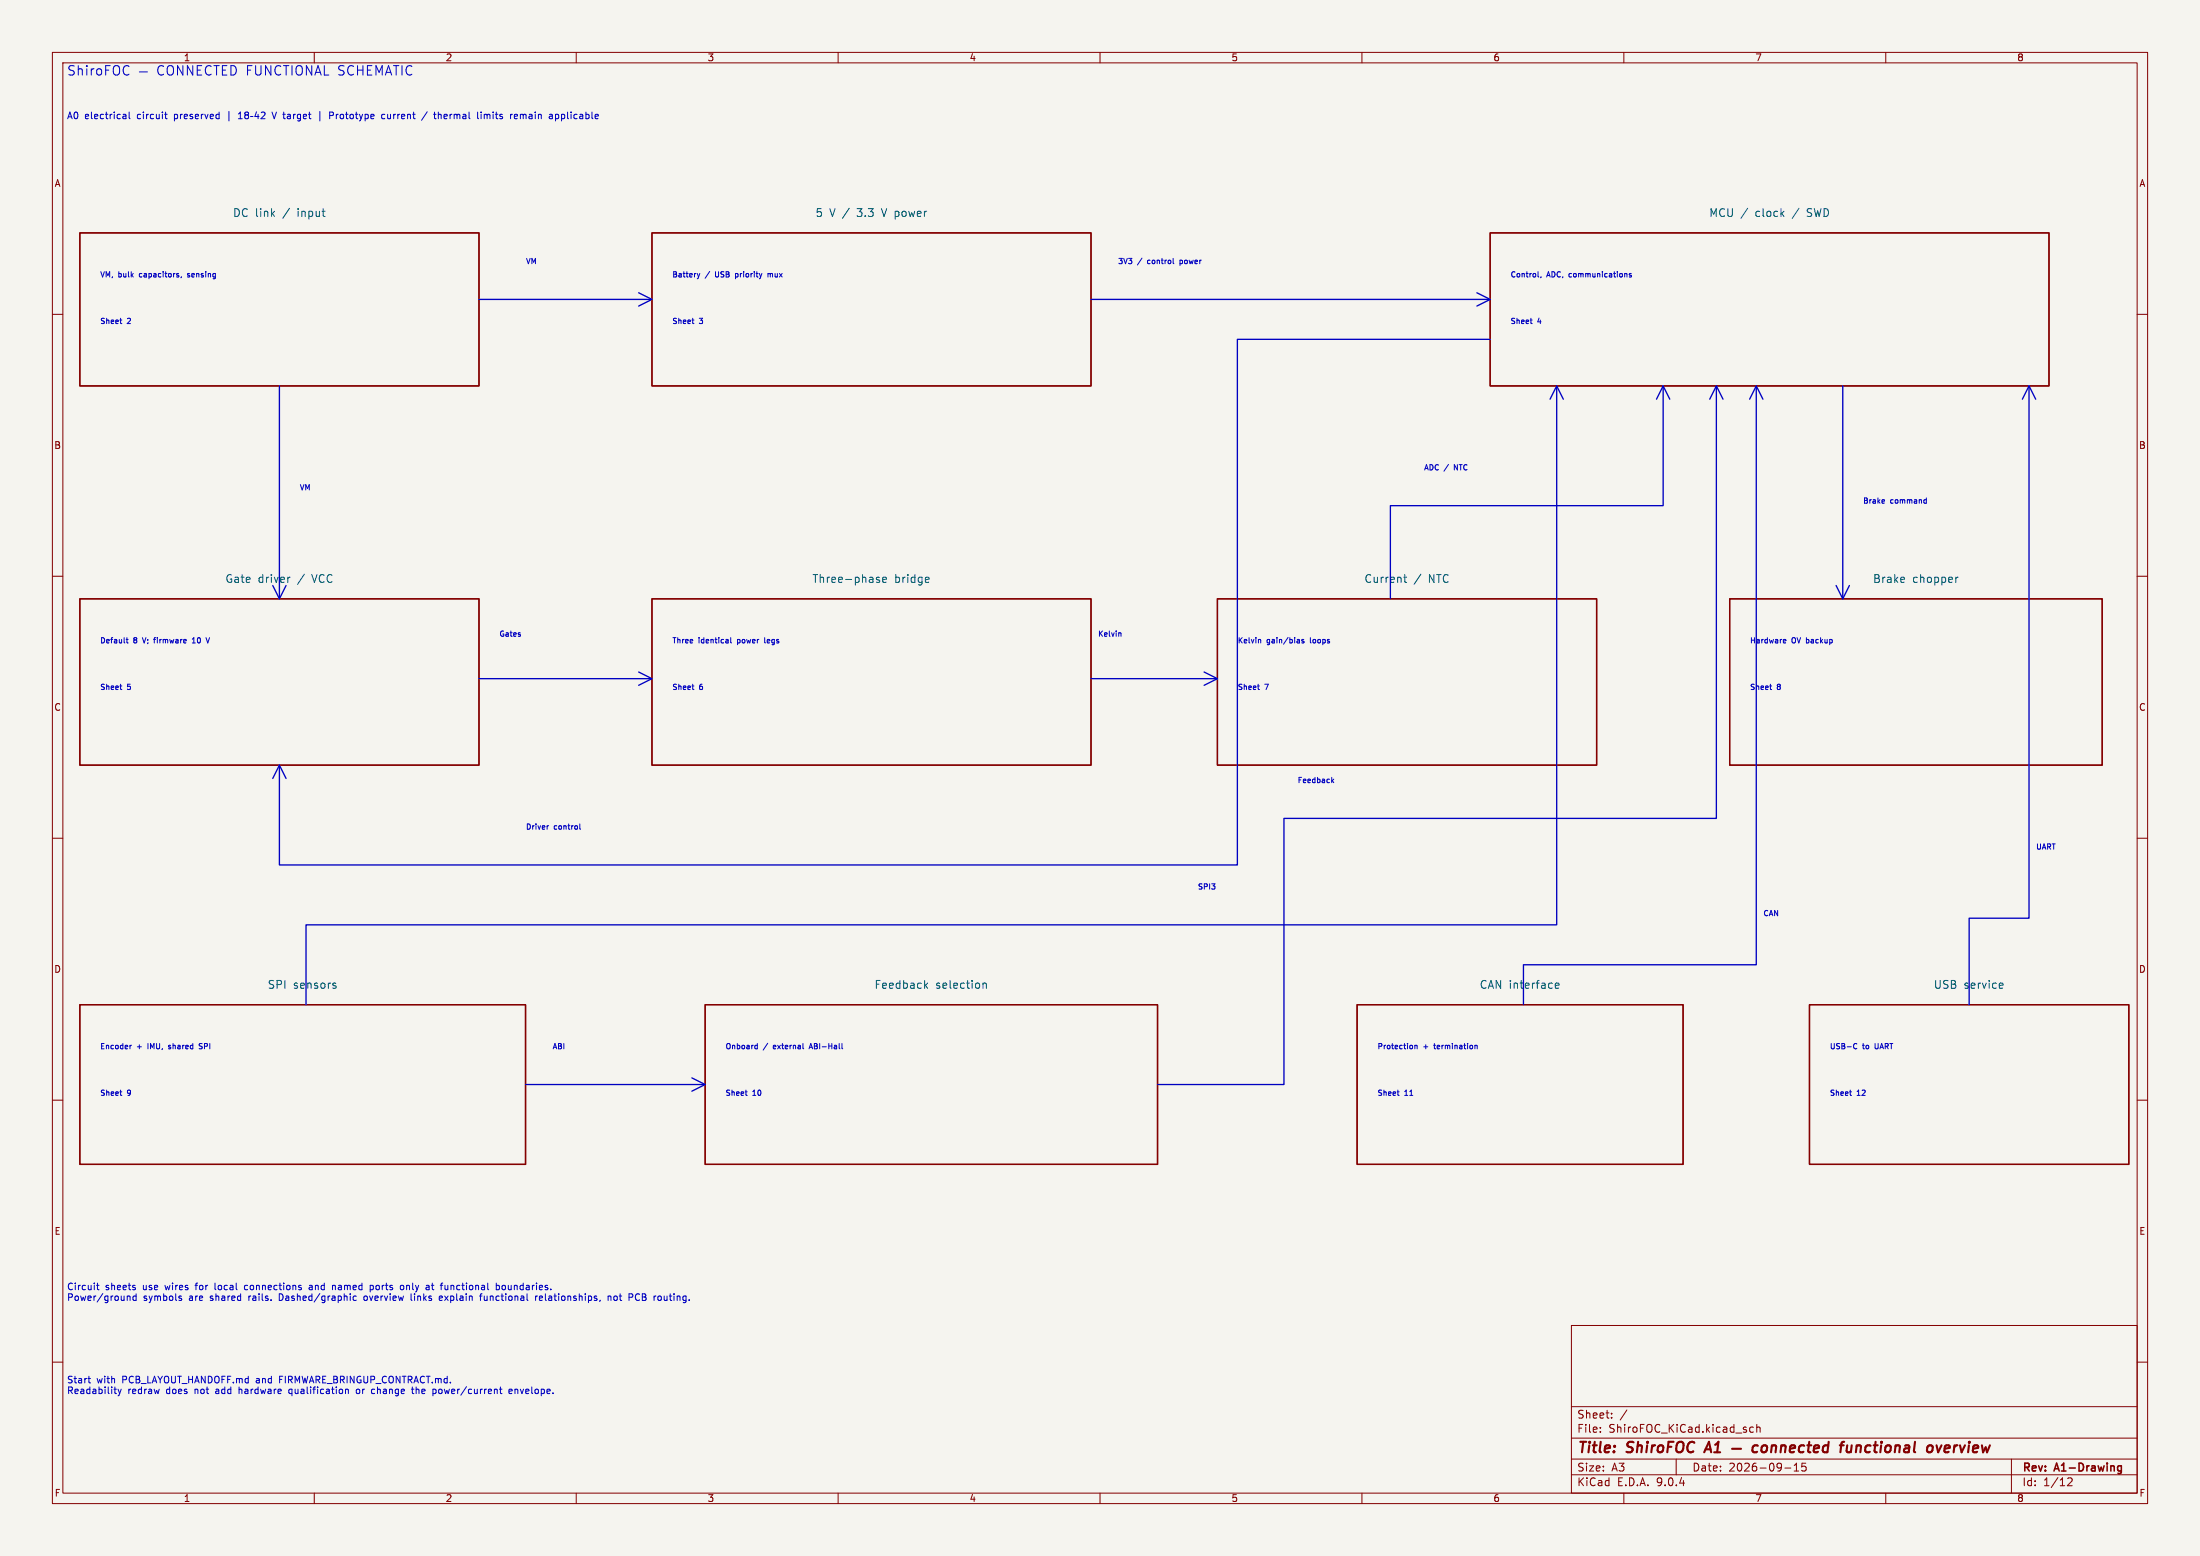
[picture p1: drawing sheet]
<svg xmlns="http://www.w3.org/2000/svg" width="420mm" height="297mm" viewBox="0 0 420 297" stroke-linecap="round" stroke-linejoin="round" font-family="sans-serif">
<path d="M0 0h420v297h-420z" fill="#f5f4ef" stroke="#f5f4ef" stroke-width=".19"/>
<g fill="none" stroke="#840000" stroke-width=".19">
<path d="M10 10h400v277h-400zM12 12h396v273h-396zM60 10v2M110 10v2M160 10v2M210 10v2M260 10v2M310 10v2M360 10v2M10 60h2M408 60h2M10 110h2"/>
<path d="M408 110h2M10 160h2M408 160h2M10 210h2M408 210h2M300 253h108v32h-108zM10 260h2M300 278.5h108M300 274.5h108M300 268.5h108M305.5 273.2v.2M305.5 272.5v.1"/>
<path d="M307.7 270.5v.2M307.7 269.8v.1M310.6 269.1l-1.3 1.9M320 278.5v3M334.7 272.5l-.4-.1-.3 .3 .2 .6h.5M335.4 272.5l.2-.1 .3 .1 .1 .9M335.4 271.9v1.5M342.5 279.7l.4-.4v1.5M344.7 279.3h-.7l-.1 .7 .3-.1h.5l.1 .2-.1 .5-.2 .2-.6-.2M384 278.5v6.5M408 260h2M60 285v2"/>
<path d="M110 285v2M160 285v2M210 285v2M260 285v2M300 281.5h108M310 285v2M340.7 280.2h1.2M342.5 280.8h.9M360 285v2M395.6 282.4l-.1 .3-.8 .9h.9"/>
</g>
<path d="M404.5 279.8l.5 .1M405 279.8v1.2l-.2 .2-.3 .1M405 280.7l-.5 .1" fill="none" stroke="#840000" stroke-width=".3"/>
<g fill="none" stroke="#840000" stroke-width=".4">
<path d="M326.3 275.2l-1 2M330.7 276.5h1.7M335.6 276a.66 .66 0 0 0-1 .3l-.1 .5 .2 .3h.7M336.4 276.1a.52 .52 0 0 1 .6-.2 .52 .52 0 0 1 .4 .4l-.1 .5a.55 .55 0 0 1-.5 .4 .55 .55 0 0 1-.6-.4zM338.2 276.1a.49 .49 0 0 1 .9 .1l-.1 1M338.3 275.9l-.2 1.3M340 276.1a.49 .49 0 0 1 .9 .1l-.1 1M340.1 275.9l-.2 1.3M341.7 276.5l1-.2-.1-.3h-.7l-.2 .9 .2 .3 .6-.1M344.4 276a.66 .66 0 0 0-.9 .3l-.1 .5 .1 .3h.8M345 275.9h.8M345.4 275.2l-.2 1.7 .1 .2 .3 .1"/>
<path d="M346.3 276.5l1-.2-.1-.3h-.8l-.2 .9 .3 .3 .6-.1M349 276a.66 .66 0 0 0-1 .3v.5l.1 .3h.8M349.1 275.2l-.2 2M351.2 275.9h.8M352.1 275.2l-.4 .1-.2 .2-.2 1.7M352.6 275.9v1.2a.57 .57 0 0 0 .8-.1M353.5 275.9l-.2 1.3M369.7 275.9l.3 1.3 .6-1.3M371.3 276.2v.9M372.2 276.3l-1 .2"/>
</g>
<path d="M15.2 44.5h76.2v29.2h-76.2zM124.5 44.5h83.8v29.2h-83.8zM284.5 44.5h106.7v29.2h-106.7zM15.2 114.3h76.2v31.8h-76.2zM124.5 114.3h83.8v31.8h-83.8zM232.4 114.3h72.4v31.8h-72.4zM330.2 114.3h71.1v31.8h-71.1zM15.2 191.8h85.1v30.4h-85.1zM134.6 191.8h86.4v30.4h-86.4zM259.1 191.8h62.2v30.4h-62.2zM345.4 191.8h61v30.4h-61z" fill="none" stroke="#840000" stroke-width=".25"/>
<g fill="none" stroke="#006464" stroke-width=".19">
<path d="M333.6 39.8l-1.2 1.9M55.4 110.2h-.3M167.4 110.2h.5M167.4 110.6l.5 .1v.2v.2l-.5 .1M168.5 110.7l.7-.2v-.3h-.5l-.2 .2 .1 .7h.6M177.2 110.2l.2 .3-.7 .2M177.3 111.1l-.1 .1M268 110.2h.5M268.2 109.7v1.3l.3 .2M271.2 109.6l-1.2 1.9M373.4 110.2v1M373.8 110.2h-.3l-.1 .3"/>
<path d="M63.7 188.1l.4 .1 .1 .2-.2 .2h-.3M63.7 187.6l.4 .1M176.7 188.1l.4 .5M177.1 187.6l-.6 .6M187.7 187.8l.2-.2 .3 .1 .1 .9M187.7 187.6v1M296.9 188.1l.7-.1v-.3l-.5-.1-.2 .3 .1 .7h.6M381.9 187.6l.4 .1 .1 .3-.7 .1M382.3 188.6h-.4"/>
</g>
<g fill="none" stroke="#0000c2" stroke-width=".25">
<path d="M91.4 57.2h33.1M121.9 55.9l2.6 1.3-2.6 1.2M208.3 57.2h76.2M281.9 55.9l2.6 1.3-2.6 1.2M53.3 73.7v40.6M284.5 64.8h-48.3v100.3h-182.9v-19M295.9 76.2l1.3-2.5 1.2 2.5M297.2 73.7v102.8h-238.8v15.3M316.2 76.2l1.3-2.5 1.3 2.5M317.5 73.7v22.8h-52.1v17.8M326.4 76.2l1.3-2.5 1.2 2.5M327.7 73.7v82.5h-82.6v50.8h-24.1"/>
<path d="M334 76.2l1.3-2.5 1.2 2.5M335.3 73.7v110.5h-44.5v7.6M351.8 73.7v40.6M386.1 76.2l1.2-2.5 1.3 2.5M387.3 73.7v101.6h-11.4v16.5M52.1 111.8l1.2 2.5 1.3-2.5M350.5 111.8l1.3 2.5 1.3-2.5M91.4 129.5h33.1M121.9 128.3l2.6 1.2-2.6 1.3M208.3 129.5h24.1M229.9 128.3l2.5 1.2-2.5 1.3M52.1 148.6l1.2-2.5 1.3 2.5"/>
<path d="M100.3 207h34.3M132.1 205.7l2.5 1.3-2.5 1.3"/>
</g>
<g fill="none" stroke="#0000c2" stroke-width=".19">
<path d="M24.5 12.6l.1 .1M24.6 14.2h-.1M26.6 13.7h1.5M31.2 12.7a.72 .72 0 0 0-.9 0 .72 .72 0 0 0-.2 .9 .67 .67 0 0 0 .4 .6 .67 .67 0 0 0 .7 0M32 12.8a.6 .6 0 0 1 .7-.3 .6 .6 0 0 1 .4 .6v.6a.6 .6 0 0 1-.6 .7 .6 .6 0 0 1-.6-.7zM34.9 12.5v1.8l-1-1.8v1.8M36.8 12.5v1.8l-1-1.8v1.8M37.7 13.4h.6M38.5 12.5h-.8v1.8h.8M40.3 12.7a.72 .72 0 0 0-.9 0 .72 .72 0 0 0-.2 .9 .67 .67 0 0 0 .3 .6 .67 .67 0 0 0 .8 0M40.8 12.5h1.1M41.3 12.5v1.8"/>
<path d="M42.5 13.4h.6M43.3 12.5h-.8v1.8h.8M44.1 12.5a.91 .91 0 0 1 1 .9 .91 .91 0 0 1-1 .9zM47.3 13.4h.6M48.1 12.5h-.8v1.8M48.8 12.5v1.5l.3 .3 .6-.1 .1-.2v-1.5M51.7 12.5v1.8l-1-1.8v1.8M53.6 12.7a.72 .72 0 0 0-.9 0 .72 .72 0 0 0-.2 .9 .67 .67 0 0 0 .3 .6 .67 .67 0 0 0 .8 0M54.1 12.5h1M54.6 12.5v1.8M55.7 12.5v1.8M56.6 12.8a.6 .6 0 0 1 .7-.3 .6 .6 0 0 1 .4 .6v.6a.6 .6 0 0 1-.6 .7 .6 .6 0 0 1-.6-.7z"/>
<path d="M59.5 12.5v1.8l-1-1.8v1.8M60.1 14.3l.6-1.8 .6 1.8M60.3 13.8h.8M61.9 12.5v1.8h.9M65.7 12.6l-.7-.1-.3 .2v.5l.8 .4 .2 .4-.4 .3-.6-.1M67.5 12.7a.72 .72 0 0 0-.9 0 .72 .72 0 0 0-.2 .9 .67 .67 0 0 0 .3 .6 .67 .67 0 0 0 .8 0M68.3 13.4h1M68.3 12.5v1.8M69.3 12.5v1.8M70.1 13.4h.6M71 12.5h-.9v1.8h.9M71.8 14.3v-1.8l.6 1.3 .6-1.3v1.8"/>
<path d="M73.6 14.3l.6-1.8 .6 1.8M73.7 13.8h.9M75.1 12.5h1M75.6 12.5v1.8M76.7 12.5v1.8M78.6 12.7a.72 .72 0 0 0-.9 0 .72 .72 0 0 0-.2 .9 .67 .67 0 0 0 .4 .6 .67 .67 0 0 0 .7 0M23.6 21.8l.4 .2v.7M24 22.6l-.4 .1M24 22.1l-.4 .1M24.7 21.4v1.1l.1 .2M31.4 21.8h.5M31.6 21.4v1.1l.3 .2"/>
<path d="M45.5 22.7h.7M45.5 21.8l.4-.4v1.3M47 21.9l-.3 .3 .1 .3 .2 .2 .3-.1 .2-.2v-.2l-.3-.3M47 21.9l-.3-.2 .3-.3h.2l.3 .2-.3 .3M47 21.9h.2M47.8 22.2h.5M49 21.3l-.3 .9h.7M49.3 21.8v.9M49.9 21.5l.5-.1 .2 .4-.8 .9h.8M51.9 21.4l.5 1.3M54.9 21.9h.5v.8M55.4 22.1l-.4 .1-.2 .2 .2 .3 .4-.1"/>
<path d="M56 21.8v.9M56.4 21.8l-.4 .3M57.4 21.9l-.4-.1-.2 .3 .1 .5h.5M57.4 21.8v1l-.3 .3-.3-.1M57.9 22.2l.6-.1v-.2l-.4-.1-.2 .2 .1 .6h.5M58.9 21.8h.5M59.1 21.4v1.1l.3 .2M61.1 21.3v1.8M62.9 22.1l.6-.1 .2-.2-.1-.3-.7-.1v1.3M73.5 21.9l-.4-.1-.2 .3 .1 .5h.5M81.6 21.3l-1.1 1.7M83.7 21.9l.2-.1 .3 .1v.8"/>
<path d="M83.7 21.4v1.3M91.8 21.4v.1M91.8 21.8v.9M92.4 21.8v.9M92.9 21.9l-.3-.1-.2 .1M98.2 22.2l.6-.1-.1-.2-.3-.1-.2 .2 .1 .6h.4M99.3 21.8v.9M99.5 21.8l-.2 .1M106.1 21.9l.3-.1 .3 .3-.2 .5h-.4M106.1 21.8v1.3M34 52.5l.1 .2-.1 .2M34 52.2h.1"/>
<path d="M34.6 52.8l-.1 .2M35.8 52.8l.1 .1M35.8 52.2v.3M133.1 52.2l.3 .7M133.4 52.9l-.2 .3M133.6 52.2l-.2 .7M140.4 52.2v1M140.4 52.8l.1 .1M140.5 52.2h-.1M146.6 52.2v.7M146.9 52.2l-.3 .1M224 49.3v.9l.1 .1"/>
<path d="M225.3 49.7v1M225.3 50.3h.1M225.4 49.7h-.1M293.6 51.9v.8l.2 .2M294.2 52.8l-.1 .2M310.3 52.2l.3 .1v.6M311.4 52.2h-.2l-.2 .1 .1 .2 .3 .1v.2h-.4M22.9 61.1h.4M23.2 61.8h.1M132.1 61.1h.4M132.4 61.8h.1M292.1 61.1h.4"/>
<path d="M292.4 61.8h.1M359.7 95.4l.1 .2-.5 .1M367.5 95.4h.2M367.7 95v1.1M367.7 96l-.2 .1M22.9 130.9h.4M23.2 131.6h.1M24.1 122h.4M24.2 121.7v.9l.3 .1M29.3 122h.4M36.7 122.7h.6M36.7 122l.3-.3v1"/>
<path d="M39.3 121.7l.4 1 .3-1M132.1 130.9h.4M132.4 131.6h.1M138.9 122l.1 .2v.5M139 122.7h-.1M139 122.3h-.1M139.5 121.7v.9l.1 .1M146 121.7v1M213.7 120.8l.3 .1v.6M240 130.9h.4M240.3 131.6h.1M240.4 122l.3 .2v.5"/>
<path d="M247.9 122l.2 .2v.5M248.1 122.7h-.4M248.1 122.3h-.4M248.9 122.1l-.2-.1-.2 .2 .1 .1 .3 .1v.3h-.4M337.8 130.9h.4M338.1 131.6h.1M340.5 122.1l.3-.1 .1 .3-.5 .1M340.5 122.7h.4M104.7 157.6l-.2 .1M110.7 157.3v.8l.1 .2M254.3 149l.3 .4M254.6 148.7l-.4 .4"/>
<path d="M25.1 199.5l-.3 .2M32.2 199.6v.2M38.5 199.2h-.3l-.2 .2 .1 .2 .3 .1M144.3 199.5l.3 .1M144.6 199.2v1M153.3 199.2v.9l.1 .1M154.8 199.2l-.4 1M160.7 199.2v.9l.2 .1M269.6 199.6v.5M270.1 199.6h.4v.6M270.1 199.5v.7M281.6 199.6h.4v.6"/>
<path d="M281.6 199.5v.7M354 199.2l.5 .1M22.9 208.4h.4M23.2 209.1h.1M32.2 200.1l.1 .1M38 200.1l.4 .1M142.3 208.4h.3M142.5 209.1h.1M144.6 200.1l-.3 .1M266.7 208.4h.4M267 209.1h.1M353.1 208.4h.4"/>
<path d="M353.4 209.1h.1M354.5 200.1h-.5M18.4 245.3h.5M18.6 244.9v1.1l.3 .2M24.3 247.4v.8M24.3 247.5l.2-.1h.3v.8M26 247.4h-.4l-.2 .2 .1 .6h.5M26 247v1.2M34.3 247.4h.3M34.3 247.8l.3 .1 .1 .1-.4 .2M41 244.9v1.1l.2 .2M47.2 245.3l-.4 .1-.1 .2v.5l.5 .1"/>
<path d="M53.3 247v1.2h.3M57.5 245.8v.3M59.1 245.4h.4M59.6 245.6l-.4 .1-.2 .2 .2 .3 .4-.1M63.5 245.4h.5v.8M68 247.4h-.3l-.3 .2 .1 .6h.5M69.9 247.4h-.3l-.1 .2v.5l.4 .1M70.7 245.4l.3-.1 .3 .3-.1 .5h-.5M70.7 245.3v1.3M76.5 245.4l.3-.1 .3 .3-.1 .5h-.5M78.5 247v1l.2 .2M82.3 245.3h.5"/>
<path d="M82.5 244.9v1.1l.2 .2M83.9 247.8l.6-.1-.1-.3h-.4l-.1 .2v.6h.5M85.5 246.1l-.4 .1M85.5 245.3v.9M91.5 247.4h.5M91.7 247.1v1.1M92.4 247.4v.6l.2 .2M94.7 245.4l.4-.1 .2 .3-.1 .5h-.5M94.7 244.9v1.3M96.5 245.6l-.2-.3-.3 .1-.2 .2 .2 .5 .3 .1 .2-.3M102.2 247.4v.8M102.6 247.4l-.4 .2"/>
<path d="M103.4 247.4l-.4 .2v.6h.4M103.6 247.7l-.6 .1M116.1 247.5l.2-.1h.3v.8M116.1 247.4v.8M117.4 247.4l-.2 .2v.4l.2 .2M121.7 247a.68 .68 0 0 0-.4 .6 .68 .68 0 0 0 .4 .6M16.8 263.1h.5M17 263.8l.3 .2M21.8 265.2h.4M22 265.9l.2 .1M22.5 265.2l.3 .8M22.8 266l-.3 .4"/>
<path d="M23.1 265.2l-.3 .8M30.4 265.2l-.2 .8M45.6 264.7v1.3M45.8 265.2l-.2 .1M55.4 265.2l-.3 .2v.4l.2 .1 .3 .1M66 265.2v.8M66.1 265.2l-.1 .1M66.3 265.2l.2 .1v.7M68.3 265.2l-.3 .2v.4l.3 .2 .3-.1M68.4 265.2h.2M71.4 265.2h.1M71.5 265.9l-.3 .1"/>
<path d="M78.7 264.7v1.1l.3 .2M79.4 264.7v1.3M79.6 265.2l-.2 .1M83.1 265.2l.2 .2-.2 .5M83.8 265.3v.6M95.3 265.2h.5M95.6 265.9l.2 .1M97.2 265.6l.6-.1-.1-.3h-.4l-.1 .1v.6h.5M98.3 265.2v.8M98.7 265.2l-.4 .1"/>
</g>
<g font-size="2.8" fill="#840000">
<text x="301" y="277.9">Title:</text>
<text x="310.6" y="277.9">ShiroFOC</text>
<text x="326.5" y="277.9">A1</text>
<text x="354.6" y="277.9">functional</text>
<text x="372" y="277.9">overview</text>
</g>
<text font-size="2.5" fill="#0000c2" x="12.7" y="14.7">ShiroFOC</text>
<g font-size="2.1" fill="#006464">
<text x="44.4" y="41.6">DC link</text>
<text x="54.1" y="41.6">/</text>
<text x="56.9" y="41.6">input</text>
<text x="155.6" y="41.6">5</text>
<text x="158.3" y="41.6">V /</text>
<text x="163.8" y="41.6">3.3</text>
<text x="168.7" y="41.6">V power</text>
<text x="326.2" y="41.6">MCU /</text>
<text x="335.2" y="41.6">clock</text>
<text x="342.4" y="41.6">/</text>
<text x="345.3" y="41.6">SWD</text>
<text x="42.9" y="111.5">Gate</text>
<text x="49.2" y="111.5">driver</text>
<text x="56.9" y="111.5">/</text>
<text x="59.8" y="111.5">VCC</text>
<text x="155" y="111.5">Three-phase</text>
<text x="170.7" y="111.5">bridge</text>
<text x="260.4" y="111.5">Current</text>
<text x="272.8" y="111.5">NTC</text>
<text x="357.5" y="111.5">Brake</text>
<text x="365.1" y="111.5">chopper</text>
<text x="51" y="188.9">SPI</text>
<text x="56" y="188.9">sensors</text>
<text x="166.9" y="188.9">Feedback</text>
<text x="178.6" y="188.9">selection</text>
<text x="282.4" y="188.9">CAN interface</text>
<text x="369.1" y="188.9">USB</text>
<text x="374.9" y="188.9">service</text>
</g>
<g font-size="2.1" fill="#840000">
<text x="301" y="273.7">File:</text>
<text x="301" y="271">Sheet:</text>
<text x="307.1" y="273.7">ShiroFOC_KiCad.kicad_sch</text>
<text x="301" y="281.1">Size:</text>
<text x="307.6" y="281.1">A3</text>
<text x="323" y="281.1">Date:</text>
<text x="330" y="281.1">2026-09-15</text>
<text x="386" y="281.3">Rev:</text>
<text x="392.4" y="281.3">A1-Drawing</text>
<text x="301" y="283.9">KiCad</text>
<text x="308.7" y="283.9">E.D.A.</text>
<text x="316.3" y="283.9">9.0.4</text>
<text x="386" y="283.9">Id:</text>
<text x="390.1" y="283.9">1/12</text>
</g>
<g font-size="1.8" fill="#840000">
<text x="35" y="11.9">1</text>
<text x="85" y="11.9">2</text>
<text x="135" y="11.9">3</text>
<text x="185" y="11.9">4</text>
<text x="235" y="11.9">5</text>
<text x="285" y="11.9">6</text>
<text x="335" y="11.9">7</text>
<text x="385" y="11.9">8</text>
<text x="10.3" y="35.9">A</text>
<text x="408.3" y="35.9">A</text>
<text x="10.3" y="85.9">B</text>
<text x="408.2" y="85.9">B</text>
<text x="10.3" y="135.9">C</text>
<text x="408.2" y="135.9">C</text>
<text x="10.3" y="185.9">D</text>
<text x="408.2" y="185.9">D</text>
<text x="10.3" y="235.9">E</text>
<text x="408.3" y="235.9">E</text>
<text x="10.3" y="285.9">F</text>
<text x="35" y="286.9">1</text>
<text x="85" y="286.9">2</text>
<text x="135" y="286.9">3</text>
<text x="185" y="286.9">4</text>
<text x="235" y="286.9">5</text>
<text x="285" y="286.9">6</text>
<text x="335" y="286.9">7</text>
<text x="385" y="286.9">8</text>
<text x="408.3" y="285.9">F</text>
</g>
<g font-size="1.8" fill="#0000c2">
<text x="12.7" y="23.1">A0</text>
<text x="16.2" y="23.1">electrical</text>
<text x="26.3" y="23.1">circuit</text>
<text x="33.5" y="23.1">preserved</text>
<text x="43.8" y="23.1">|</text>
<text x="52.9" y="23.1">V</text>
<text x="64.4" y="23.1">Prototype</text>
<text x="74.5" y="23.1">current</text>
<text x="82.5" y="23.1">/</text>
<text x="85" y="23.1">thermal</text>
<text x="93.4" y="23.1">limits</text>
<text x="99.9" y="23.1">remain</text>
<text x="107.6" y="23.1">applicable</text>
<text x="12.7" y="246.6">Circuit</text>
<text x="12.7" y="248.6">Power/ground</text>
<text x="20.1" y="246.6">sheets</text>
<text x="27.4" y="248.6">symbols</text>
<text x="27.4" y="246.6">use</text>
<text x="31.8" y="246.6">wires</text>
<text x="36.2" y="248.6">are</text>
<text x="37.8" y="246.6">for</text>
<text x="40.4" y="248.6">shared</text>
<text x="41.7" y="246.6">local</text>
<text x="47.5" y="246.6">connections</text>
<text x="47.9" y="248.6">rails.</text>
<text x="53.9" y="248.6">Dashed/graphic</text>
<text x="60.1" y="246.6">and</text>
<text x="64.7" y="246.6">named</text>
<text x="70.3" y="248.6">overview</text>
<text x="72.1" y="246.6">ports</text>
<text x="78.1" y="246.6">only</text>
<text x="79.5" y="248.6">links</text>
<text x="83.2" y="246.6">at</text>
<text x="85.1" y="248.6">explain</text>
<text x="86.3" y="246.6">functional</text>
<text x="93.1" y="248.6">functional</text>
<text x="97" y="246.6">boundaries.</text>
<text x="103.9" y="248.6">relationships,</text>
<text x="117.9" y="248.6">not</text>
<text x="122.1" y="248.6">PCB</text>
<text x="127.1" y="248.6">routing.</text>
<text x="12.7" y="264.4">Start</text>
<text x="12.7" y="266.4">Readability</text>
<text x="18.5" y="264.4">with</text>
<text x="23.4" y="264.4">PCB_LAYOUT_HANDOFF.md</text>
<text x="24.4" y="266.4">redraw</text>
<text x="31.9" y="266.4">does</text>
<text x="37.4" y="266.4">not</text>
<text x="41.6" y="266.4">add</text>
<text x="46.3" y="266.4">hardware</text>
<text x="49.2" y="264.4">and</text>
<text x="53.8" y="264.4">FIRMWARE_BRINGUP_CONTRACT.md.</text>
<text x="56" y="266.4">qualification</text>
<text x="69.1" y="266.4">or</text>
<text x="72.2" y="266.4">change</text>
<text x="80.1" y="266.4">the</text>
<text x="84.3" y="266.4">power/current</text>
<text x="99.1" y="266.4">envelope.</text>
</g>
<g font-size="1.4" fill="#0000c2">
<text x="19" y="53.3">VM,</text>
<text x="22.6" y="53.3">bulk</text>
<text x="26.8" y="53.3">capacitors,</text>
<text x="36.3" y="53.3">sensing</text>
<text x="100.3" y="50.8">VM</text>
<text x="128.3" y="53.3">Battery</text>
<text x="134.7" y="53.3">/</text>
<text x="136.8" y="53.3">USB</text>
<text x="140.8" y="53.3">priority</text>
<text x="147.3" y="53.3">mux</text>
<text x="213.4" y="50.8">3V3</text>
<text x="217.2" y="50.8">/</text>
<text x="219.3" y="50.8">control</text>
<text x="225.7" y="50.8">power</text>
<text x="288.3" y="53.3">Control,</text>
<text x="295.3" y="53.3">ADC,</text>
<text x="299.7" y="53.3">communications</text>
<text x="19" y="62.2">Sheet</text>
<text x="24.3" y="62.2">2</text>
<text x="128.3" y="62.2">Sheet</text>
<text x="133.5" y="62.2">3</text>
<text x="288.3" y="62.2">Sheet</text>
<text x="293.5" y="62.2">4</text>
<text x="57.1" y="93.9">VM</text>
<text x="271.8" y="90.1">ADC /</text>
<text x="277.8" y="90.1">NTC</text>
<text x="355.6" y="96.5">Brake</text>
<text x="360.9" y="96.5">command</text>
<text x="19" y="123.1">Default</text>
<text x="25.5" y="123.1">8</text>
<text x="27.5" y="123.1">V;</text>
<text x="29.9" y="123.1">firmware</text>
<text x="37.4" y="123.1">10</text>
<text x="95.2" y="121.9">Gates</text>
<text x="128.3" y="123.1">Three</text>
<text x="133.4" y="123.1">identical</text>
<text x="141" y="123.1">power</text>
<text x="146.4" y="123.1">legs</text>
<text x="209.5" y="121.9">Kelvin</text>
<text x="236.2" y="123.1">Kelvin</text>
<text x="241.8" y="123.1">gain/bias</text>
<text x="250.3" y="123.1">loops</text>
<text x="334" y="123.1">Hardware</text>
<text x="342.1" y="123.1">OV backup</text>
<text x="19" y="132">Sheet</text>
<text x="24.3" y="132">5</text>
<text x="128.3" y="132">Sheet</text>
<text x="133.5" y="132">6</text>
<text x="236.2" y="132">Sheet</text>
<text x="241.5" y="132">7</text>
<text x="334" y="132">Sheet</text>
<text x="339.2" y="132">8</text>
<text x="247.6" y="149.8">Feedback</text>
<text x="100.3" y="158.7">Driver</text>
<text x="105.8" y="158.7">control</text>
<text x="388.6" y="162.5">UART</text>
<text x="228.6" y="170.1">SPI3</text>
<text x="336.5" y="175.2">CAN</text>
<text x="19" y="200.6">Encoder</text>
<text x="26.1" y="200.6">+</text>
<text x="28.4" y="200.6">IMU,</text>
<text x="32.6" y="200.6">shared</text>
<text x="38.7" y="200.6">SPI</text>
<text x="105.4" y="200.6">ABI</text>
<text x="138.4" y="200.6">Onboard</text>
<text x="145.7" y="200.6">/</text>
<text x="147.8" y="200.6">external</text>
<text x="155" y="200.6">ABI-Hall</text>
<text x="262.9" y="200.6">Protection</text>
<text x="271.7" y="200.6">+</text>
<text x="274" y="200.6">termination</text>
<text x="349.2" y="200.6">USB-C</text>
<text x="355.6" y="200.6">to</text>
<text x="358.1" y="200.6">UART</text>
<text x="19" y="209.5">Sheet</text>
<text x="24.3" y="209.5">9</text>
<text x="138.4" y="209.5">Sheet</text>
<text x="143.7" y="209.5">10</text>
<text x="262.9" y="209.5">Sheet</text>
<text x="268.1" y="209.5">11</text>
<text x="349.2" y="209.5">Sheet</text>
<text x="354.5" y="209.5">12</text>
</g>
</svg>
